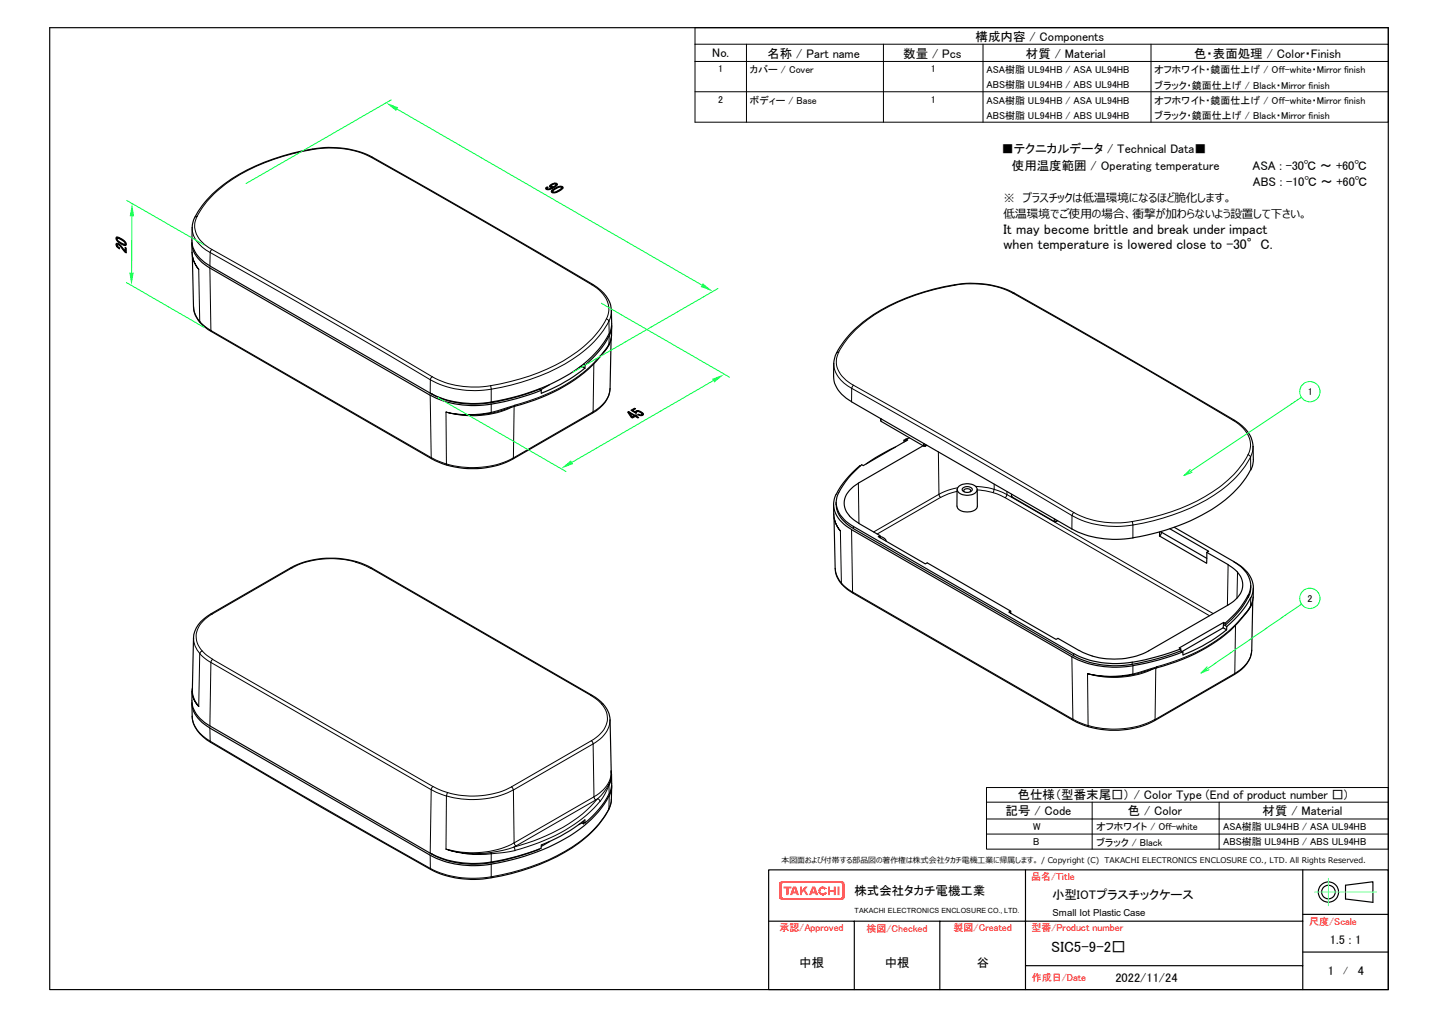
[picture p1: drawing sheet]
<svg xmlns="http://www.w3.org/2000/svg" width="420mm" height="297mm" viewBox="0 0 420 297" stroke-linecap="round" stroke-linejoin="round" font-family="sans-serif">
<path d="M14.5 8.1h391v280.9h-391z" fill="none" stroke="#000" stroke-width=".34"/>
<path d="M227.7 257.7h18.8M227.8 257.6h18.7M227.9 257.6h18.5M228.1 257.5h18.1" fill="none" stroke="#f00" stroke-width=".29"/>
<g fill="#f00">
<path d="M245.4 257.8h1.1z"/>
<path d="M227.7 257.8h1.1z"/>
<path d="M227.7 257.8h1.2z"/>
<path d="M245.4 257.8h1.2z"/>
<path d="M227.7 257.8h1z"/>
<path d="M245.6 257.8l1 .1z"/>
<path d="M227.7 257.9h.9z"/>
<path d="M245.7 257.9h.9z"/>
<path d="M245.7 257.9l.9 .1z"/>
<path d="M227.7 257.9l.8 .1z"/>
<path d="M245.8 258h.8z"/>
<path d="M227.6 258h.9z"/>
<path d="M245.8 258l.8 .1z"/>
<path d="M227.6 258l.8 .1z"/>
<path d="M245.9 258.1h.8z"/>
<path d="M227.6 258.1h.8z"/>
<path d="M245.9 258.1l.8 .1z"/>
<path d="M227.6 258.1l.7 .1z"/>
<path d="M245.9 258.2l.8 .1z"/>
<path d="M227.6 258.2l.7 .1z"/>
<path d="M246 258.3l.7 .1z"/>
<path d="M227.6 258.3l.7 .1z"/>
<path d="M246 258.4l.7 3.4h-.7z"/>
<path d="M246 258.4h.7v3.4z"/>
<path d="M227.6 258.4l.7 3.4h-.7z"/>
<path d="M227.6 258.4h.7v3.4z"/>
<path d="M246 261.8l.7 .1z"/>
<path d="M227.6 261.8l.7 .1z"/>
<path d="M246 261.9l.7 .1z"/>
<path d="M227.6 261.9l.7 .1z"/>
<path d="M245.9 262h.8z"/>
<path d="M227.6 262h.8z"/>
<path d="M245.9 262l.7 .1z"/>
<path d="M227.6 262l.8 .1z"/>
<path d="M245.9 262.1l.7 .1z"/>
<path d="M227.6 262.1l.9 .1z"/>
<path d="M245.8 262.2h.8z"/>
<path d="M227.6 262.2h.9z"/>
<path d="M245.7 262.3h.9z"/>
<path d="M245.8 262.2l.8 .1z"/>
<path d="M227.6 262.2l1 .1z"/>
<path d="M227.7 262.3h.9z"/>
<path d="M245.6 262.3h1z"/>
<path d="M227.7 262.3h1z"/>
<path d="M245.4 262.4h1.1z"/>
<path d="M227.7 262.3l1.1 .1z"/>
<path d="M227.7 262.4h1.2z"/>
</g>
<path d="M227.7 262.4h18.8M227.8 262.5h18.7M227.9 262.6h18.5M228 262.7h18.3M228.1 262.7h18.1" fill="none" stroke="#f00" stroke-width=".29"/>
<g fill="#f00">
<path d="M228.9 259l2.2 .4h-2.2z"/>
<path d="M228.9 259h2.2v.4z"/>
<path d="M229.7 259.4l.6 2h-.6z"/>
<path d="M229.7 259.4h.6v2z"/>
<path d="M231.6 259l1.1 .5h-1.3z"/>
<path d="M231.6 259h.9l.2 .5z"/>
<path d="M232.1 259.5l.9 .9h-.6z"/>
<path d="M232.1 259.5h.6l.3 .9z"/>
<path d="M231.4 259.5l.3 .9h-.6z"/>
<path d="M231.4 259.5h.7l-.4 .9z"/>
<path d="M231.1 260.4l2.1 .5h-2.3z"/>
<path d="M231.1 260.4h1.9l.2 .5z"/>
<path d="M232.6 260.9l.8 .5h-.7z"/>
<path d="M232.6 260.9h.6l.2 .5z"/>
<path d="M230.9 260.9l.5 .5h-.7z"/>
<path d="M230.9 260.9h.7l-.2 .5z"/>
<path d="M235.2 259l-.1 .8h-.7z"/>
<path d="M235.2 259h.7l-.8 .8z"/>
<path d="M234.2 260l.2-.2 .8 .2z"/>
<path d="M234.4 259.8h.7l.1 .2z"/>
<path d="M233.7 259l.5 1h-.5z"/>
<path d="M233.7 259h.5v1z"/>
<path d="M233.7 260l1.6 .2h-1.6z"/>
<path d="M233.7 260h1.5l.1 .2z"/>
<path d="M233.7 260.2l.5 .6h-.5z"/>
<path d="M233.7 260.2h1l-.5 .6z"/>
<path d="M234.7 260.2l1.4 1.2h-.6z"/>
<path d="M234.7 260.2h.6l.8 1.2z"/>
<path d="M233.7 260.8l.5 .6h-.5z"/>
<path d="M233.7 260.8h.5v.6z"/>
<path d="M237.2 259l1.1 .5h-1.3z"/>
<path d="M237.2 259h.8l.3 .5z"/>
<path d="M237.6 259.5l.9 .9h-.5z"/>
<path d="M237.6 259.5h.7l.2 .9z"/>
<path d="M237 259.5l.3 .9h-.6z"/>
<path d="M237 259.5h.6l-.3 .9z"/>
<path d="M236.7 260.4l2.1 .5h-2.3z"/>
<path d="M236.7 260.4h1.8l.3 .5z"/>
<path d="M238.1 260.9l.9 .5h-.7z"/>
<path d="M238.1 260.9h.7l.2 .5z"/>
<path d="M236.5 260.9l.4 .5h-.6z"/>
<path d="M236.5 260.9h.6l-.2 .5z"/>
<path d="M240.2 258.9h.3z"/>
<path d="M240 259h.6z"/>
<path d="M240.2 258.9l.4 .1z"/>
<path d="M239.9 259h.8z"/>
<path d="M240 259h.7z"/>
<path d="M239.7 259h1.1z"/>
<path d="M239.9 259h.9z"/>
<path d="M239.7 259.1h1.2z"/>
<path d="M239.7 259l1.2 .1z"/>
<path d="M239.6 259.2h1.4z"/>
<path d="M239.7 259.1l1.3 .1z"/>
<path d="M239.5 259.2h1.6z"/>
<path d="M239.6 259.2h1.5z"/>
<path d="M239.5 259.2l1.8 .1h-1.9z"/>
<path d="M239.5 259.2l1.8 .1z"/>
<path d="M239.3 259.4h2z"/>
<path d="M239.4 259.3l1.9 .1z"/>
<path d="M240.3 259.4h1z"/>
<path d="M239.3 259.4h.9z"/>
<path d="M239.3 259.4h1z"/>
<path d="M240.4 259.4h.9z"/>
<path d="M239.3 259.4h.8z"/>
<path d="M240.5 259.4l.7 .1z"/>
<path d="M240.5 259.4h.8z"/>
<path d="M239.3 259.4l.6 .1z"/>
<path d="M240.6 259.5h.5z"/>
<path d="M240.6 259.5h.6z"/>
<path d="M239.2 259.5h.7z"/>
<path d="M239.2 259.5l.6 .1z"/>
<path d="M240.7 259.5l.3 .1z"/>
<path d="M240.7 259.5h.4z"/>
<path d="M240.8 259.6l.1 .1z"/>
<path d="M240.8 259.6h.2z"/>
<path d="M239.2 259.6l.5 .1z"/>
<path d="M239.2 259.6h.6z"/>
<path d="M239.1 259.8h.6z"/>
<path d="M239.1 259.7l.6 .1z"/>
<path d="M239.1 259.8l.5 .2z"/>
<path d="M239.1 260h.5z"/>
<path d="M239.1 260l.5 .1h-.5z"/>
<path d="M239.1 260h.5v.1z"/>
<path d="M239.1 260.1l.5 .1z"/>
<path d="M239.1 260.2l.5 .1z"/>
<path d="M239.1 260.3l.5 .1h-.5z"/>
<path d="M239.1 260.3h.5v.1z"/>
<path d="M239.1 260.4l.5 .1z"/>
<path d="M239.1 260.5l.6 .1z"/>
<path d="M241 260.5l.3 .1z"/>
<path d="M240.9 260.6l.6 .1z"/>
<path d="M239.1 260.6l.7 .1z"/>
<path d="M239.1 260.7h.7z"/>
<path d="M240.8 260.7h.7z"/>
<path d="M239.1 260.7l.8 .1z"/>
<path d="M240.7 260.8h.7z"/>
<path d="M239.2 260.8l.8 .1z"/>
<path d="M240.7 260.8l.6 .1z"/>
<path d="M240.6 260.9h.7z"/>
<path d="M239.3 260.9h.7z"/>
<path d="M239.3 260.9h.8z"/>
<path d="M240.5 260.9h.8z"/>
<path d="M240.4 261h.9z"/>
<path d="M240.5 260.9l.8 .1z"/>
<path d="M239.3 260.9l.9 .1z"/>
<path d="M239.3 261h1.1z"/>
<path d="M239.3 261l1.9 .1z"/>
<path d="M239.3 261h2z"/>
<path d="M239.4 261.1h1.8z"/>
<path d="M239.4 261.1l1.6 .1z"/>
<path d="M239.6 261.2h1.4z"/>
<path d="M239.6 261.2l1.2 .2z"/>
<path d="M239.8 261.4h1z"/>
<path d="M239.8 261.4l.8 .1z"/>
<path d="M240.1 261.5h.4z"/>
<path d="M240.1 261.5h.5z"/>
<path d="M243.5 259l.6 .9h-.6z"/>
<path d="M243.5 259h.6v.9z"/>
<path d="M241.9 259l.5 .9h-.5z"/>
<path d="M241.9 259h.5v.9z"/>
<path d="M241.9 259.9l2.2 .5h-2.2z"/>
<path d="M241.9 259.9h2.2v.5z"/>
<path d="M243.5 260.4l.6 1h-.6z"/>
<path d="M243.5 260.4h.6v1z"/>
<path d="M241.9 260.4l.5 1h-.5z"/>
<path d="M241.9 260.4h.5v1z"/>
<path d="M244.6 259l.6 2.4h-.6z"/>
<path d="M244.6 259h.6v2.4z"/>
</g>
<g fill="none" stroke="#000" stroke-width=".34">
<path d="M56 71.1l.1 2.6 .3 2M56 70.7a8.9 8.9 0 0 0 5.3 7.6l64.3 37.1M56.2 74.8l.3 14.8a8.9 8.9 0 0 0 5.2 7.2l64.4 37.2a26.2 26.2 0 0 0 23.7 .1l23.3-13.5a8.8 8.8 0 0 0 5.1-7.1l.3-14.5M61.3 77.7l64.3 37.1M61.3 77.6a8.9 8.9 0 0 1-5.3-7.4 14 14 0 0 1 .6-6 32.4 32.4 0 0 1 15.5-14.5 58.5 58.5 0 0 1 25.1-6.6 26.1 26.1 0 0 1 11.6 2.8l32.2 18.4 32.2 18.8a9.8 9.8 0 0 1 5.2 6.6l.2 5.3-.7 2.6M177.8 97.5a33.8 33.8 0 0 1-15.9 14.1 63.8 63.8 0 0 1-23.2 6.3 26.5 26.5 0 0 1-13.1-3.1M177.8 98.2a27.2 27.2 0 0 1-6.9 8.4M178.6 94.9v1.1l-.7 2.2M178.6 95.3a9.1 9.1 0 0 1-2.7 8.1 45.3 45.3 0 0 1-23.6 14.7l-5.7 1.7M125.6 114.8a26.6 26.6 0 0 0 17.7 2.8M157.5 113.6v.1M157.5 113.7a73 73 0 0 1-14.2 3.9"/>
<path d="M157.5 113.7l.6 .3M158.1 114.9l-.1-.9a53.5 53.5 0 0 1-21.7 4.4 24.1 24.1 0 0 1-10.7-3M160.4 112.4l-2.5 1.5M169.2 107.4l.6-.4 1.1 .5M169.8 106.8v.2M170.5 106.3l.4 .3M170.9 106.6l-.1 .9a49 49 0 0 1-12.7 7.4M251.3 136.1a24.3 24.3 0 0 0-7.1 8.3M257.3 122.3l-.1 .5 .2 .3 12.4 7.2 .9-.3M261.5 130.6l-5.8 3.1-2.7 1.8M264.1 128.5l-.1 .6M264.6 128.2v.6"/>
<path d="M264.6 128.3l-.6 .3 .5 .2M264.6 128.2l.5 .3-13 7.5-.4-.3a24 24 0 0 0-7.3 9.5 7.5 7.5 0 0 0 4.1 8.1l65.1 37.6M265.6 127.9l-1 .3M269.6 130.2l-18.9 10.9M365.3 137.2a33.8 33.8 0 0 1-16 14.1 65.5 65.5 0 0 1-18.4 5.8M365.3 137.2l.8-2.5-.1-4.3a8.5 8.5 0 0 0-4.3-6.9l-33.3-19.6-32.2-18.3a28.9 28.9 0 0 0-20.5-1.9 53.8 53.8 0 0 0-26.3 12.7 23.1 23.1 0 0 0-5.6 8.2l-.3 1.5v3.8a8.9 8.9 0 0 0 5.2 7.4l64.4 37.2a28.3 28.3 0 0 0 17.8 2.6M243.5 147.4v2.7l.3 2M243.6 151.2l.3 14.8a8.7 8.7 0 0 0 5.2 7.2l64.4 37.2a26.2 26.2 0 0 0 23.7 .1l23.3-13.5a9 9 0 0 0 5.1-7.1l.3-14.5M244.2 146.7v.6M244.2 144.4a6.9 6.9 0 0 0 2.2 8.6l2.3 1.6M244.2 147.3a8.6 8.6 0 0 0 5.1 7l64.3 37.2M248.7 154.7l64.4 37.1a28.3 28.3 0 0 0 17.8 2.6"/>
<path d="M250.7 141.1a7 7 0 0 0-4.1 6.5 7.5 7.5 0 0 0 4.3 5.2M250.8 152.9l6.2 3.5M257 157.1v-.7l-.5 .3 13.8 8 .5-.3 24.4 14.1M257 156.7a2.17 2.17 0 0 1 1.9 1.4M279.5 143v4.8a2.81 2.81 0 0 0 3.5 1.7 2.25 2.25 0 0 0 2.5-1.7l-.1-4.8M280 142.1a3.9 3.9 0 0 1 5.4 .6 1.86 1.86 0 0 1-2.1 1.9 2.91 2.91 0 0 1-3.7-1.6zM281.2 142.6a1.83 1.83 0 0 1 2.8 .4 1.71 1.71 0 0 1-3 0zM281.6 143.6a.65 .65 0 0 1 .1-.8 .65 .65 0 0 1 .8-.1 .65 .65 0 0 1 .8 .1 .65 .65 0 0 1 0 .8M295.5 144.4l-.1 .4 .2 .4 12.4 7.2 .9-.3M338.7 156.5l13.7 8 .1-3.2M338.7 155.4v1.1M339 155.3l13.5 7.8"/>
<path d="M339.2 155.4l-.2 .9-.4 .2M341.7 154.4l11.3 6.6-.5 .3M343 154l17.3 10a9.4 9.4 0 0 1 5.8 7.8l-.3 1.4-.5 1.4M295.2 179.1v-.6l-.6 .3 13.8 7.9 .6-.3 6.2 3.6M352.5 161.3l6.2 3.6M358.6 164.9a7.1 7.1 0 0 1 4.3 6.6 7.6 7.6 0 0 1-4.1 5.1l-23.3 13.5a22.1 22.1 0 0 1-20.3-.2M360.3 164a8.1 8.1 0 0 1 4.9 7.9l-.6 2M364.5 173.8a25.9 25.9 0 0 1-6.7 8.2v.7M364.5 174.4a27.6 27.6 0 0 1-6.7 8.3M365.3 174.5a27.2 27.2 0 0 1-7 8.5M365.3 171l-.2 2.1-.5 1.4M366.1 171.7a9.1 9.1 0 0 1-2.8 8.1 43.8 43.8 0 0 1-21.6 14.1l-7.7 2.3"/>
<path d="M313.6 190.9a26.5 26.5 0 0 0 17.1 2.5M344.8 189.5l.1 .6M344.8 189.5a78 78 0 0 1-14.1 3.9M344.9 190.1a52.6 52.6 0 0 1-21.1 4.3 23 23 0 0 1-10.2-2.9M344.9 190.1l.6 .3M345.4 190.4l.1 .9M345.4 190.4a69 69 0 0 1-14.5 4M357.3 183.3l.1-1.5-13 7.4 .4 .3M357.3 183.3l1 .6M357.3 183.3l-12.1 7M357.4 181.8l.4 .2M357.8 182.7l.5 .3"/>
<path d="M358.3 183l-.1 .9a49 49 0 0 1-12.7 7.4M56 205.4l.1 3.8a8.5 8.5 0 0 0 4.2 6.8l1.2 .8a2136.9 2136.9 0 0 0 66.2 38 30.5 30.5 0 0 0 18.7 1 54.3 54.3 0 0 0 25.4-11.8 24.6 24.6 0 0 0 6.6-9l.2-5.3M56 205a8.9 8.9 0 0 0 5.3 7.6l64.3 37.2a28.3 28.3 0 0 0 17.9 2.6M56.2 201.7l.3-15.3a8 8 0 0 1 4-6.4l24.4-14.2a26.1 26.1 0 0 1 23.7 .1l64.3 37.2a8.9 8.9 0 0 1 5.3 7.2l.3 15.3M56.2 200.9l-.2 3.7a8.9 8.9 0 0 0 5.3 7.4l64.3 37.2a26.6 26.6 0 0 0 17.7 2.8M170.3 240l.1 .6M170.4 240l.5 .3M177.8 232.5a33.8 33.8 0 0 1-15.9 14.1 65.5 65.5 0 0 1-18.4 5.7M177.8 231.9a27.2 27.2 0 0 1-6.9 8.4M178.5 225.1l.1 4.2-.7 2.6M178.6 229.3v1.1l-.7 2.1M157.4 248a66.4 66.4 0 0 1-14.1 4"/>
<path d="M160.6 245.7l-2.5 1.5M169.9 240.2l.1 .1-1 .5M170 240.3l.4 .3M170.8 240.2l-.4 .4M170.9 240.3l-.1-.9a49 49 0 0 1-12.7 7.4l-.1 .9a53.5 53.5 0 0 1-21.7 4.4 24.1 24.1 0 0 1-10.7-3M224.5 254h181v35h-181zM299.5 254v35M380.5 254v35M393 258.5l8-1v6l-8-.9zM224.5 269h156M249.5 269v20M274.5 269v20"/>
<path d="M380.5 267h25M380.5 278h25M299.5 282h81"/>
<circle cx="388" cy="260.5" r="2.97"/>
<circle cx="388" cy="260.5" r="1.98"/>
</g>
<path d="M388 256.5v8M384 260.5h18" fill="none" stroke="#0ff" stroke-width=".29"/>
<g fill="none" stroke="#000" stroke-width=".29">
<path d="M203 12.9h202.5v5M203 17.9h202.5M218 12.9v22.8M258 12.9v22.8M287.1 12.9v22.8M336.2 12.9v22.8M405.5 12.9v-4.8h-202.5v27.6h202.5v-17.8M203 26.8h202.5M91.3 43.5l.1 .1M108.5 46a27 27 0 0 0-17.1-2.4 55.3 55.3 0 0 0-28.9 13 20.6 20.6 0 0 0-5.6 8.5 7.9 7.9 0 0 0 5 7.8M108.5 46l38.6 22 25.7 15.1M108.8 46h-.3"/>
<path d="M56.1 73.7a8.2 8.2 0 0 0 1.9 5l-1.6-3M56.1 66.5a7.2 7.2 0 0 0 3 5.7l2.3 1.5M56.3 75.2l.9 2.4 .9 1.1M57.6 63.2l-.7 .3M58 78.7l.3 15.2M61.3 78.3l.3 18.2M61.4 73.7l-.1 4M61.4 73.7l25.7 14.6 38.6 22.6M61.9 72.9l-.5 .9M61.9 72.9l38.6 22 25.7 15.1M56.6 89.7a7 7 0 0 0 1.8 4.2M58.4 93.9l.1 .3"/>
<path d="M58.4 93.9l1.4 1.4 1.8 1.2M61.6 96.5l.1 .3M61.6 96.5l64.3 37.1M172.8 83.1a8.5 8.5 0 0 1 5 8 21 21 0 0 1-7.3 10.1 56.3 56.3 0 0 1-27.2 11.4M173.2 83.1h-.4M177.1 93.1l.5 .3 .2 .5M177.8 93.8a31.2 31.2 0 0 1-12.8 12.5 66.9 66.9 0 0 1-21.5 7.4M177.8 93.8l.1 3.8M177.9 98.2l-.1 2.4M178.6 90.7l-.2 1.6-.6 1.5M178.6 98l-.2 1.3-.6 1.3M278.7 83.2l.1 .1"/>
<path d="M295.9 85.6l38.6 22.1 25.7 15.1M295.9 85.6a27 27 0 0 0-17.1-2.3 55.8 55.8 0 0 0-28 12.2 20.9 20.9 0 0 0-6.5 9.3 7.9 7.9 0 0 0 5 7.7M296.2 85.6l-.3 .1M125.6 115.4l.3 18.2M125.7 110.9l-.1 3.9M125.7 110.9a27.8 27.8 0 0 0 17.8 2.8M126.2 115.1h.1M126.2 110l-.5 .9M126.2 110a26.6 26.6 0 0 0 17.1 2.6M143.3 112.6l.2 1M143.3 117.5v.1M143.5 118v2.4"/>
<path d="M143.5 113.7v3.7M146.6 119.8a29.8 29.8 0 0 1-16.3 .6 30.6 30.6 0 0 0 13.2 0M149.5 118.9a27.6 27.6 0 0 1-19.2 1.5l.1 15.1M150.2 118.7l-.3 15M150.4 118.3l-.1 .3M150.4 118.4l-6.9 2M173.4 106.2l-.2 14.1M175.2 104a46.2 46.2 0 0 1-23 13.8l-1.8 .5M175.3 104l-.2 .3M177.8 100.6v.2M177.8 100.6l-2.5 3.4M178.1 100.1l-.8 1.5-1.1 1.4"/>
<path d="M178.1 113.5a8.5 8.5 0 0 1-4.9 6.8M243.5 106.1a8.4 8.4 0 0 0 5.3 7.3M245 102.9l-.7 .2M248.8 113.4l-.1 3.9M248.8 113.4l25.7 14.6 38.6 22.6M249.3 112.5l-.5 .9M249.3 112.5l38.6 22 25.7 15.2M125.9 133.6l.2 .4M126 133.6l4.4 1.9M130.4 135.5l.1 .3M143.5 120.4l-.1 .3M149.9 133.7l-.2 .3"/>
<path d="M149.9 133.7a26.8 26.8 0 0 1-19.5 1.8M173.2 120.3l-.1 .3M173.2 120.3l-23.3 13.4M257.3 122.3l.1 .8M269.8 129.5v.8M270 129.6v.5l.3 .1M270.3 130.2v.1M270.6 130l-.3 .2M274.1 132l.1 12.4M360.2 122.8a8.5 8.5 0 0 1 5 8 20.7 20.7 0 0 1-7.4 10.1 55.8 55.8 0 0 1-27.1 11.4M360.6 122.8h-.4M364.5 132.8l.5 .3 .2 .4"/>
<path d="M365.3 133.5v3.7M365.3 133.5a31.2 31.2 0 0 1-12.9 12.5 66.9 66.9 0 0 1-21.5 7.3M366 130.4l-.2 1.6-.5 1.5M243.5 150.1a8 8 0 0 0 1.9 5l-1-1.5-.6-1.5M243.7 151.6l.9 2.4 .9 1.1 .2 15.2a7.3 7.3 0 0 1-1.7-4.3M248.7 154.7l.3 18.2M249.3 153.8v.6M250.7 141.1l.2 11.8M274.2 144.4l.5 .8M274.2 144.4l-19.1 11M274.7 145.2l-18.5 10.8M279.5 143.5l-2.5 .7-2.2 1"/>
<path d="M279.7 142.5l-2.9 .7-2.6 1.2M284.9 142l3.7 .5 1.8 .4M290 143.9l3.5 1.4M290.3 142.9l-.3 .9-4.6-.7M290.4 142.9l3.7 1.5M290.4 141.4v1.5M293.5 145.3l59.8 34.5M294 144.4l-.5 .9M294.1 143.6v.8M294.1 144.4l60.2 34.8M295.5 144.4l.1 .8M308 151.6v.7"/>
<path d="M308.2 151.7l-.1 .5h.4M308.5 152.2l-.1 .1M308.8 152.1l-.3 .1M313.1 150.6v3.9M313.1 150.6a27.7 27.7 0 0 0 17.8 2.7M313.6 149.7l-.5 .9M313.6 149.7a26.6 26.6 0 0 0 17.1 2.6M330.7 152.3l.2 1M330.9 153.3v3.8M61.6 179.3h.4M62 179.3a7.6 7.6 0 0 0-4.7 7.1 8.5 8.5 0 0 0 4.8 6.1M84.9 165.9h.4"/>
<path d="M85.3 165.9l-23.3 13.4M103.9 164.2a25.6 25.6 0 0 0-18.6 1.7M103.9 164.2l4.3 1.8M104.2 164.1l-.2 .1M108.2 165.9l64.4 37.2M108.6 165.9l-.4 .1M245.9 170.6l-.1-.3 1.4 1.4 1.8 1.2M249 172.9l.2 .3M249 172.9l64.4 37.2M358.7 164.9l-.2 11.9M361.4 167.1l-.1 7.6M364.6 173.8v.7"/>
<path d="M365.2 177v.2M365.3 177l-2.6 3.4M365.3 174.6v2.4M365.5 176.5l-.8 1.5-1.1 1.4M366 174.4l-.2 1.3-.5 1.3M56.6 186.4a6.5 6.5 0 0 0 1.8 4.5l.6-.8M58.3 190.9l-.3 15.4M58.4 190.9l1.4 1.4 1.8 1.2M61.6 193.5l-.3 18.5M61.6 193.5l64.3 37.1M62.1 192.6l-.5 .9M62.1 192.6l64.3 37.1"/>
<path d="M313.1 191.8l.3 18.3M313.6 190.9v.6M330.7 193.4v.6M330.9 196.9l-.1 .2M330.9 194.4v2.5M334 196.2a29.4 29.4 0 0 1-16.4 .6 30.8 30.8 0 0 0 13.3 .1M336.8 195.3a27.6 27.6 0 0 1-19.2 1.5l.2 15.1a27 27 0 0 0 19.5-1.8l-.1 .3M337.6 195.1l-.2 15 23.2-13.4M337.8 194.7l-.1 .3M337.8 194.8l-6.9 2.1M360.6 196.6l-.1 .4M360.8 182.6l-.2 14.1"/>
<path d="M362.6 180.4a46.2 46.2 0 0 1-23 13.8l-1.8 .5M362.7 180.4l-.2 .3M365.5 189.9a8.5 8.5 0 0 1-4.9 6.8M56.1 209.2a9.1 9.1 0 0 0 5.3 7.3M56.2 201.1a6.5 6.5 0 0 0 1.8 5.2 6.2 6.2 0 0 1-1.9-4.4M56.2 201.7a7 7 0 0 0 1.9 4.6M61.3 212.6l.1 3.9M61.4 216.5l.1 .3M61.4 216.5l25.7 15.1 38.6 22M172.7 216.3l-23.3 13.5M172.7 216.4l.5 .9M172.9 203.1h-.3l1.7 1.2 1.4 1.3"/>
<path d="M173.2 217.3l.3 15.4M173.2 217.3l-23.3 13.4 .3 15.5M175.7 205.6a6.1 6.1 0 0 1-.9 9.2l-2.1 1.5M175.7 205.6l.5 .1M178.1 210.3a8.3 8.3 0 0 1-4.9 7M313.4 210l.1 .4M313.4 210.1l4.4 1.8 .1 .3M125.9 230.6l-.3 18.6M126 230.6l4.4 1.9M126.4 229.7l-.5 .9M126.5 229.7a25.2 25.2 0 0 0 22.9 .1M130.4 232.5l-.1 15.5a27.2 27.2 0 0 0 19.9-1.9"/>
<path d="M130.7 231.5l-.3 1M149.4 229.8l.5 .9M149.9 230.7a26.8 26.8 0 0 1-19.5 1.8M173.5 232.7l.5 .9M173.5 232.7l-23.3 13.5M174.5 233.3a43.3 43.3 0 0 1-20.5 12.9l-3.9 1.2M174.6 233.3l.4 .3 .3 .5M174.6 233.3l-23.9 13.8M175.2 234.1a46.2 46.2 0 0 1-23 13.8l-1.8 .5M177.7 229.2l.1 .2M177.8 236.2v.2M177.8 229.5l-1.1 2.4-1.4 2.2"/>
<path d="M177.8 229.5l.1 2.4M177.8 236.2a31.1 31.1 0 0 1-12.8 12.4 66.9 66.9 0 0 1-21.5 7.5M177.9 232.5l-.1 3.7M178.5 225.2a9.7 9.7 0 0 1-3.9 8.1M178.5 225.6a8.5 8.5 0 0 1-5.1 7.1M178.6 233.4l-.2 1.5-.6 1.3M178.6 226.2l-.2 1.6-.6 1.7M288.1 234.3v-4.3h117.4v18h-117.4v-8.8M288.1 239.2h117.4M319 234.3v13.7M356.1 234.3v13.7M405.5 234.3h-117.4v4.9"/>
<path d="M125.6 249.8l.1 3.8M125.7 253.6a28.2 28.2 0 0 0 17.8 2.5M125.7 253.6l.2 .3M126.2 249.4v.1M143.3 251.8v.2M143.4 249v.3M143.5 256.1l-.1 .3M143.5 249.3v2.5M143.5 252.4v3.7M150.1 247.4l.3 1-6.9 .9M150.2 246.2l.5 .9M150.7 247.1a31.4 31.4 0 0 1-20.4 .9 29 29 0 0 0 13.2 1.3"/>
<path d="M288.1 243.6h117.4"/>
</g>
<path d="M37 58.5l22.6 13M38.5 63.2l-.1 16.4M36.9 82.5l22.6 13" fill="none" stroke="#00ff3f" stroke-width=".29"/>
<g fill="#00ff3f">
<path d="M37.8 79.6h1.2l-.6 3.8z"/>
<path d="M38.6 59.4l.6 3.8h-1.3z"/>
</g>
<g fill="#000" stroke="#000" stroke-width=".29">
<path d="M34 71.1h.5l.5 .3 1.5 1.9v-1.1l.4 .2v1.5l-.5-.4-1.1-1.4a.81 .81 0 0 0-1.1-.5v.5l-.3-.6z" fill-rule="evenodd"/>
<path d="M34 69.3l.2-.1v.7l.4 .5 1.4 .8 .4 .1 .2-.1v.5l-1-.3-1.4-1-.3-.5z" fill-rule="evenodd"/>
<path d="M34.2 71.6l.7 .7v.4l-.7-.6z" fill-rule="evenodd"/>
<path d="M34.2 69.2l1.4 .6 .9 .7a.66 .66 0 0 1 .4 .6 .66 .66 0 0 1-.3 .6l-.2-1-1.4-.9-.5-.2-.3 .2z" fill-rule="evenodd"/>
</g>
<path d="M175.6 88.6l37.5 21.6M127.9 116.1l37.4 21.6M208.3 111.2l-41.2 23.8" fill="none" stroke="#00ff3f" stroke-width=".29"/>
<g fill="#00ff3f">
<path d="M163.8 136.9l3-2.4 .6 1z"/>
<path d="M208 110.7l3.5-1.4-2.9 2.4z"/>
</g>
<g fill="#000" stroke="#000" stroke-width=".29">
<path d="M184.3 119.8l1-.6 .3 .2-.8 .5 .7 .5 .9-.5-.7 .8z" fill-rule="evenodd"/>
<path d="M186 120.2l.4-.3 1 .5 .5 .4-.5 .3a.87 .87 0 0 0-1.1-.9z" fill-rule="evenodd"/>
<path d="M183.3 120.4l.3-.2 1.1 1.6 1.1-.7 .3 .2-.3 .2 .8 .4-.3 .2-.8-.5-.8 .5-.3-.2z" fill-rule="evenodd"/>
<path d="M183.6 120.2l1.9 1.1-.8 .5 .5-.3-1.3-.8z" fill-rule="evenodd"/>
<path d="M185.6 120.1l.8-.2-.8 .5z" fill-rule="evenodd"/>
<path d="M186.2 121.1l.3-.2 .8 .3 .6-.4a.72 .72 0 0 1-.5 .7 .72 .72 0 0 1-.8-.2z" fill-rule="evenodd"/>
</g>
<path d="M114.3 29.2l-42.4 24.4M116 31.9l88.9 51.3M209.7 84.2l-42.4 24.5" fill="none" stroke="#00ff3f" stroke-width=".29"/>
<g fill="#00ff3f">
<path d="M205.3 82.7l2.9 2.4-3.6-1.3z"/>
<path d="M112.7 30l3.6 1.3-.6 1.1z"/>
</g>
<g fill="#000" stroke="#000" stroke-width=".29">
<path d="M159.5 54.8l.3-.2 .3 .1-.2 .4z" fill-rule="evenodd"/>
<path d="M161 54.5l.4 .2z" fill-rule="evenodd"/>
<path d="M160.7 54.1l.9-.5 .7 .2h-.4a.83 .83 0 0 0-.9 .7l.3 .2a.46 .46 0 0 1-.6 .1 .46 .46 0 0 1-.1-.6z" fill-rule="evenodd"/>
<path d="M159.4 54.9l1 .3 1-.5-.1-.1a.97 .97 0 0 0 1-.8l-.4-.3a.54 .54 0 0 1 .9 .2 .54 .54 0 0 1-.5 .7l-2 1a.59 .59 0 0 1-.6 0 .59 .59 0 0 1-.3-.5z" fill-rule="evenodd"/>
<path d="M161.2 55.6l1-.7 1.1-.5a.66 .66 0 0 1 .7-.1 .66 .66 0 0 1 .4 .6l-.5-.2h-.7l-1.4 .8-.3 .3v.2l-.5-.2z" fill-rule="evenodd"/>
<path d="M161 55.8l1.1 .3 1.5-.8 .4-.3-.1-.3 .5 .2-1.2 1-1.1 .4a.68 .68 0 0 1-1.1-.5z" fill-rule="evenodd"/>
</g>
<path d="M380.1 116l-34.3 22.9 1.8-1.8M348.1 137.9l-2.3 1M380.1 176.4l-29.3 20.2 1.8-1.9M353.1 195.6l-2.3 1" fill="none" stroke="#00ff40" stroke-width=".29"/>
<g fill="none" stroke="#00ff3f" stroke-width=".29">
<circle cx="382.6" cy="114.4" r="2.97"/>
<circle cx="382.6" cy="174.7" r="2.97"/>
</g>
<text font-size="4.4" x="307" y="278.1">SIC5-9-2□</text>
<g font-size="4.1">
<text x="293.1" y="68.2">It may become brittle and break under impact</text>
<text x="293.1" y="72.8">when temperature is lowered close to -30°C.</text>
</g>
<g font-size="3.6">
<text x="208" y="16.7">No.</text>
<text x="224.2" y="16.9">名称 / Part name</text>
<text x="263.8" y="16.9">数量 / Pcs</text>
<text x="284.9" y="12">構成内容 / Components</text>
<text x="299.6" y="16.9">材質 / Material</text>
<text x="348.8" y="16.9">色・表面処理 / Color・Finish</text>
<text x="292.5" y="44.8">■テクニカルデータ / Technical Data■</text>
<text x="293.1" y="49.5">使用温度範囲 / Operating temperature　　　　ASA : -30℃ ～ +60℃</text>
<text x="293.1" y="54.2">ABS : -10℃ ～ +60℃</text>
<text x="297.2" y="233.4">色仕様（型番末尾□） / Color Type (End of product number □)</text>
<text x="293.7" y="238">記号 / Code</text>
<text x="329.4" y="238.1">色 / Color</text>
<text x="368.8" y="238">材質 / Material</text>
<text x="249.6" y="261.3">株式会社タカチ電機工業</text>
<text x="307.3" y="262.4">小型IOTプラスチックケース</text>
<text x="388.4" y="275.8">1.5 : 1</text>
<text x="233.4" y="282.3">中根</text>
<text x="258.4" y="282.3">中根</text>
<text x="285.3" y="282.3">谷</text>
<text x="325.8" y="286.8">2022/11/24</text>
<text x="387.8" y="284.8">1</text>
<text x="396.6" y="284.8">4</text>
</g>
<g font-size="3.4">
<text x="293.1" y="58.9">※　プラスチックは低温環境になるほど脆化します。</text>
<text x="293.1" y="63.6">低温環境でご使用の場合、衝撃が加わらないよう設置して下さい。</text>
</g>
<g font-size="2.9">
<text x="209.8" y="21.2">1</text>
<text x="219" y="21.4">カバー / Cover</text>
<text x="271.8" y="21.2">1</text>
<text x="288.1" y="21.4">ASA樹脂 UL94HB / ASA UL94HB</text>
<text x="337.2" y="21.4">オフホワイト・鏡面仕上げ / Off-white・Mirror finish</text>
<text x="288.1" y="25.8">ABS樹脂 UL94HB / ABS UL94HB</text>
<text x="337.2" y="25.9">ブラック・鏡面仕上げ / Black・Mirror finish</text>
<text x="209.8" y="30">2</text>
<text x="219" y="30.3">ボディー / Base</text>
<text x="271.8" y="30">1</text>
<text x="288.1" y="30.2">ASA樹脂 UL94HB / ASA UL94HB</text>
<text x="288.1" y="34.7">ABS樹脂 UL94HB / ABS UL94HB</text>
<text x="337.2" y="30.3">オフホワイト・鏡面仕上げ / Off-white・Mirror finish</text>
<text x="337.2" y="34.7">ブラック・鏡面仕上げ / Black・Mirror finish</text>
<text x="382" y="115.4">1</text>
<text x="381.9" y="175.8">2</text>
<text x="301.7" y="242.4">W</text>
<text x="320.2" y="242.5">オフホワイト / Off-white</text>
<text x="357.3" y="242.4">ASA樹脂 UL94HB / ASA UL94HB</text>
<text x="301.7" y="246.8">B</text>
<text x="320.2" y="246.9">ブラック / Black</text>
<text x="357.3" y="246.8">ABS樹脂 UL94HB / ABS UL94HB</text>
<text x="392.3" y="284.6">/</text>
</g>
<g font-size="2.9" fill="#f00">
<text x="301.2" y="257.1">品名/Title</text>
<text x="227.6" y="272">承認/Approved</text>
<text x="253.1" y="272.1">検図/Checked</text>
<text x="278.5" y="272">製図/Created</text>
<text x="301.3" y="272">型番/Product number</text>
<text x="382.4" y="270.1">尺度/Scale</text>
<text x="301.3" y="286.6">作成日/Date</text>
</g>
<text font-size="2.8" x="307.4" y="267.5">Small Iot Plastic Case</text>
<text font-size="2.3" x="228.2" y="252">本図面および付帯する部品図の著作権は株式会社タカチ電機工業に帰属します。 / Copyright (C) TAKACHI ELECTRONICS ENCLOSURE CO., LTD. All Rights Reserved.</text>
<text font-size="2.1" x="249.6" y="266.7">TAKACHI ELECTRONICS ENCLOSURE CO., LTD.</text>
</svg>
